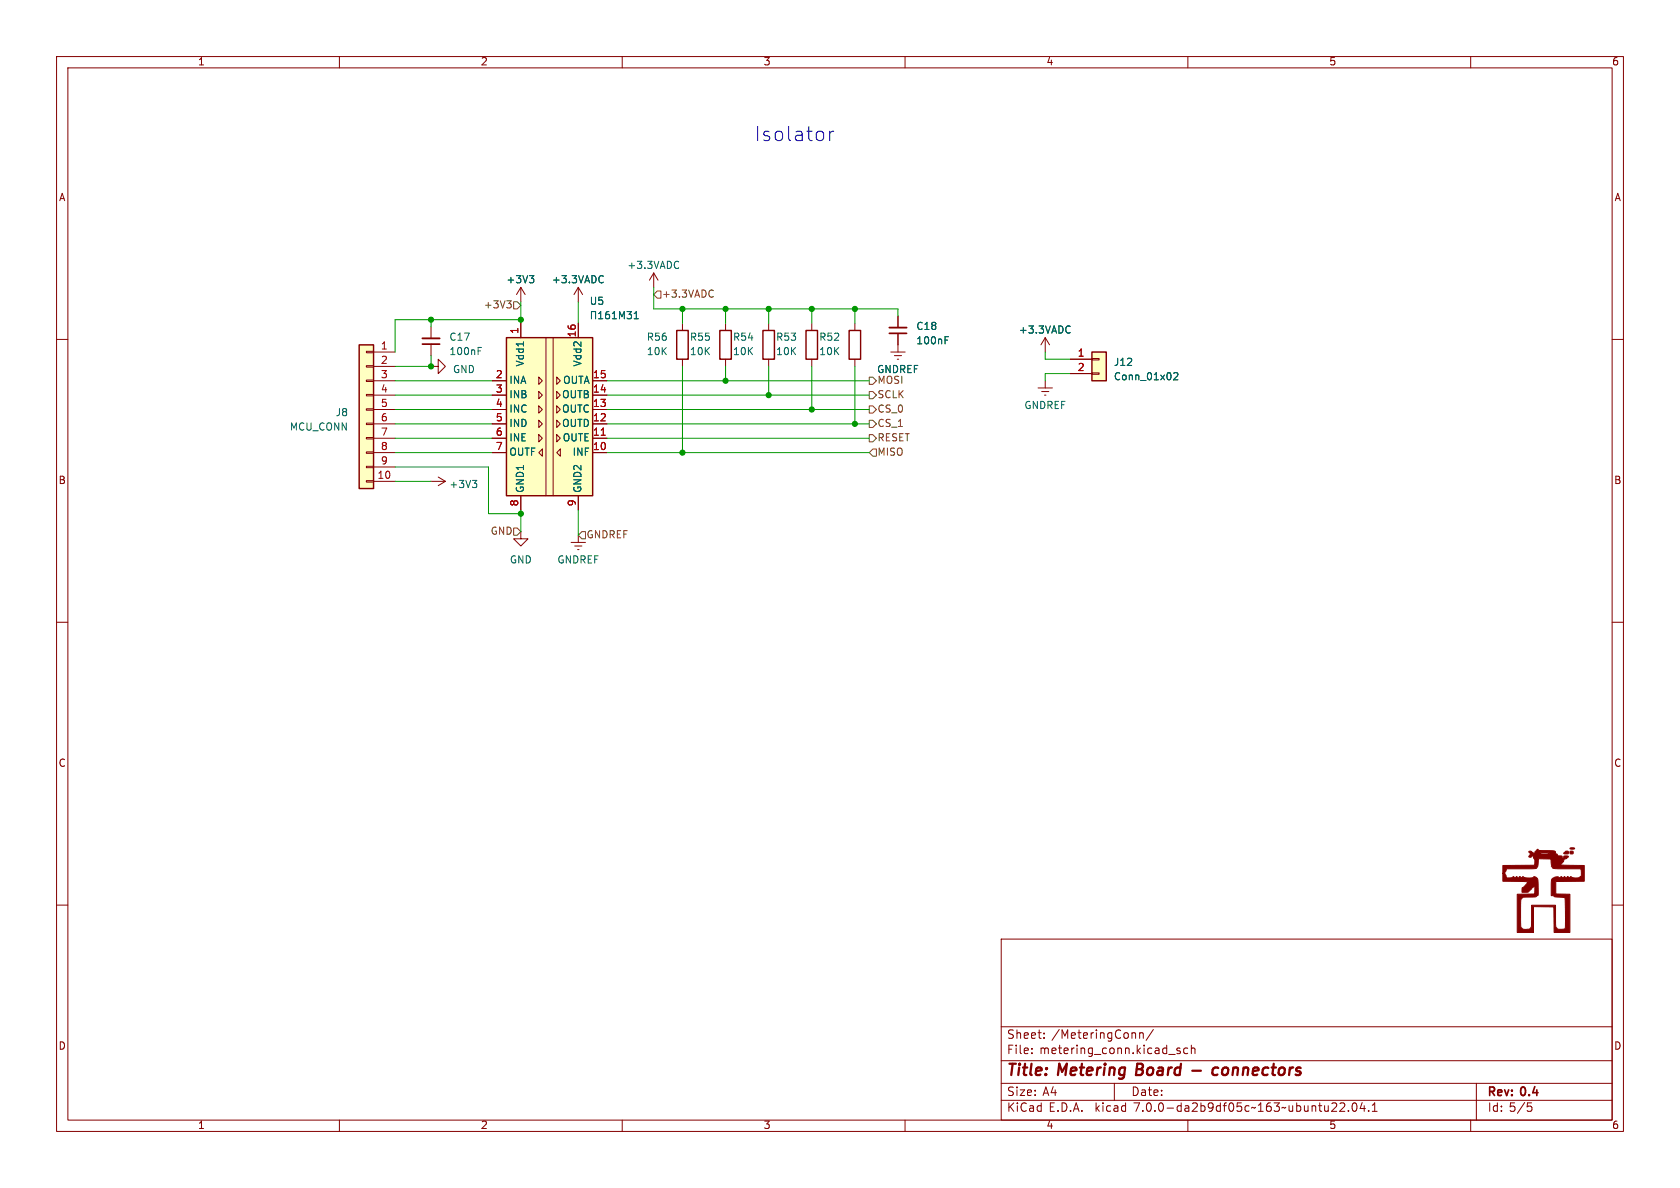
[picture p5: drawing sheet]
<svg xmlns="http://www.w3.org/2000/svg" width="297mm" height="210mm" viewBox="0 0 297 210" stroke-linecap="round" stroke-linejoin="round" font-family="sans-serif">
<g fill="none" stroke="#840000" stroke-width=".18">
<path d="M10 10h277v190h-277zM12 12h273v186h-273zM60 10v2M110 10v2M160 10v2M210 10v2M260 10v2M10 60h2M76.2 57.8v2M92.1 50.8l-.8 1.3M92.1 50.8v2.5M92.1 57.2v2.5"/>
<path d="M92.1 50.8l.7 1.3M96.5 59.7v27.9M97.8 59.7v27.9M102.2 50.8v2.5M102.2 57.2v2.5M102.2 50.8l-.7 1.3M102.2 50.8l.8 1.3M115.6 48.3l-.8 1.2M115.6 48.3v2.5M115.6 48.3l.7 1.2M120.6 57.2v1.2M128.3 57.2v1.2"/>
<path d="M135.9 57.2v1.2M143.5 57.2v1.2M151.1 57.2v1.2M158.7 55.9v2M158.7 58.9v3.3M184.8 59.7l-.8 1.3M184.8 59.7v2.5M184.8 59.7l.7 1.3M285 60h2M64.8 79.9h1.2v.2h-1.2zM64.8 77.3h1.2v.3h-1.2zM64.8 74.8h1.2v.3h-1.2z"/>
<path d="M64.8 72.3h1.2v.2h-1.2zM64.8 69.7h1.2v.3h-1.2zM64.8 67.2h1.2v.2h-1.2zM64.8 64.6h1.2v.3h-1.2zM64.8 62.1h1.2v.3h-1.2zM66 62.2h3.8M66 64.8h3.8M66 67.3h3.8M66 69.9h3.8M66 72.4h3.8M66 74.9h3.8M66 77.5h3.8"/>
<path d="M76.2 64.8h1.3v-1.3l1.2 1.3-1.2 1.2v-1.2M76.2 60.8v2.1M87 67.3h2.5M87 69.9h2.5M87 72.4h2.5M87 74.9h2.5M87 77.5h2.5M95.2 66.7l.7 .6-.7 .6zM95.2 76.8l.7 .7-.7 .6zM95.2 74.3l.7 .6-.7 .7zM95.2 71.8l.7 .6-.7 .6zM95.2 69.2l.7 .7-.7 .6z"/>
<path d="M98.4 66.7l.7 .6-.7 .6zM98.4 76.8l.7 .7-.7 .6zM98.4 74.3l.7 .6-.7 .7zM98.4 71.8l.7 .6-.7 .6zM98.4 69.2l.7 .7-.7 .6zM104.8 67.3h2.5M104.8 69.9h2.5M104.8 72.4h2.5M104.8 74.9h2.5M104.8 77.5h2.5M120.6 63.5v1.3M128.3 63.5v1.3"/>
<path d="M135.9 63.5v1.3M143.5 63.5v1.3M151.1 63.5v1.3M157.5 62.2h2.5M158.1 62.9h1.3M158.6 63.5h.3M183.5 68.6h2.6M184.1 69.2h1.3M184.7 69.9h.2M184.8 67.3v1.3M189.2 63.5h3.8M189.2 66h3.8"/>
<path d="M193 65.9h1.3v.3h-1.3zM193 63.4h1.3v.2h-1.3zM64.8 85h1.2v.2h-1.2zM64.8 82.4h1.2v.3h-1.2zM66 85.1h3.8M66 80h3.8M66 82.6h3.8M76.2 85.1h2.5M77.5 84.3l1.2 .8M78.7 85.1l-1.2 .8M87 80h2.5M92.1 94v1.3h1.2l-1.2 1.2-1.3-1.2h1.3"/>
<path d="M92.1 87.6v2.6M95.2 80l.7-.6v1.2zM98.4 80l.7-.6v1.2zM101 95.9h2.5M101.6 96.5h1.3M102.1 97.2h.3M102.2 87.6v2.6M102.2 94.6v1.3M104.8 80h2.5M10 110h2M285 110h2M10 160h2"/>
<path d="M285 160h2M177 166h108v32h-108zM60 198v2M110 198v2M160 198v2M177 194.5h108M177 191.5h108M177 187.5h108M177 181.5h108M182.4 186.1v.2M182.4 185.3v.2M184.6 183.4v.2"/>
<path d="M184.6 182.6v.2M197 191.5v3M201.5 182.6v1M201.5 182.7l.2-.1h.3l.1 1M203.9 182l-1.3 1.9M208 185.5l.7 .5-.2 .3-.5-.1M208.6 185.3h-.3l-.3 .2M210 185.3h-.5l-.2 .2v.5l.1 .2h.6M210 198v2M210.6 185.4l.2-.1h.4l.1 1M210.6 184.8v1.5M236.9 195.1l.6-.1 .2 .1v.3l-.9 1.1h.9"/>
<path d="M238.4 196.3v.2M239.2 195h.2a.81 .81 0 0 1 .6 .6 .81 .81 0 0 1-.3 .8l-.2 .1a.81 .81 0 0 1-.6-.7 .81 .81 0 0 1 .3-.8zM240.8 194.9l-.3 1.1h.9M241.2 195.5v1M242 196.3v.2M242.6 196.5h.9M242.6 195.4l.4-.4v1.5M260 198v2M261 191.5v6.5M270.2 195.5h.3l.3 .3-.1 .6-.5 .1"/>
</g>
<path d="M210.8 189.3h1.5M215.4 188.8a.66 .66 0 0 0-1 .3l-.1 .6 .2 .2 .1 .1 .6-.1" fill="none" stroke="#840000" stroke-width=".4"/>
<path d="M89.5 59.7h15.3v27.9h-15.3zM119.6 58.4h2.1v5.1h-2.1zM127.3 58.4h2v5.1h-2zM134.9 58.4h2v5.1h-2zM142.5 58.4h2v5.1h-2zM150.1 58.4h2v5.1h-2zM63.5 61h2.5v25.4h-2.5zM193 62.2h2.6v5.1h-2.6z" fill="none" stroke="#840000" stroke-width=".25"/>
<g fill="none" stroke="#006464" stroke-width=".18">
<path d="M93.6 48.7h.8l-.5 .5M94.1 49.2l.3 .3v.3l-.3 .2M104.6 56.3v-1.2h.7v1.2M105.8 56.3h.8M105.8 55.4l.4-.3v1.2M106.4 48.7l.2 .1M106.6 49.9l-.2 .1M107.6 55.1h-.3a.85 .85 0 0 0 0 1.2l.4-.1 .1-.4-.3-.2h-.3l-.2 .2M108.3 56.3h.7M108.3 55.4l.3-.3v1.2M109.5 56.3v-1.2l.4 .9 .5-.9v1.2M110.9 55.1h.7l-.4 .5 .4 .1v.5l-.2 .1-.5-.1"/>
<path d="M112.1 56.3h.7M112.1 55.4l.4-.3v1.2M119.7 46.2l.3 .1M120 47.3l-.3 .2M167.1 59.5h.6M189 57.6l.2 .1M189.2 58.8l-.2 .1M84.5 61.4h.6M92.5 60.4v.8M207.5 66l.5-.1 .2 .3-.8 .9h.8M83.5 84.9h.8l-.4 .5M84 85.4l.3 .2v.3l-.3 .3"/>
</g>
<path d="M74.7 59.8h3M157.2 57.9h3.1" fill="none" stroke="#840000" stroke-width=".33"/>
<path d="M157.2 58.9h3.1M74.7 60.8h3" fill="none" stroke="#840000" stroke-width=".3"/>
<g fill="#ffffc2" stroke="#ffffc2" stroke-width=".18">
<path d="M63.5 61h2.5v25.4h-2.5z"/>
<path d="M89.5 59.7h15.3v27.9h-15.3z"/>
<path d="M193 62.2h2.6v5.1h-2.6z"/>
</g>
<path d="M106.3 76.9h.7" fill="none" stroke="#a90000" stroke-width=".18"/>
<g fill="#840000" stroke="#840000" stroke-width=".18">
<path d="M277.6 149.9h.6l.2 .1-.7 .1h-.1z"/>
<path d="M276.5 150.7a.52 .52 0 0 1 .8-.2l-.1 .4h-.6l-.2-.1z"/>
<path d="M265.7 153h5.6v-1.1l-.2-.5-.2-.1-.1 .1a.31 .31 0 0 1-.5 0 .47 .47 0 0 0 .2-.4 .47 .47 0 0 0-.2-.4 .79 .79 0 0 1 .9 .4l.1-.2 1.6 .2 1-.1a2.66 2.66 0 0 0-1.7-.1h-.9l.1-.3 .5-.4 .3 .2 2.6 .1 .6 .8 .7 .1 .2 .5 .2-.5 .8 .1-.3 .4a.64 .64 0 0 0-.7 .6l-.4 .4 4.2 .2v2.8h-5.1v2.2l2.5 .1v6.7h-2.8v-4.5h-3.6v4.5h-2.9v-6.7l3.1-.1v-1.3h-.2l-.6 .7a.85 .85 0 0 1-.8 .3h-.6v-.6l.8-.8 .1-.2 .2-.1v-.1l-4.5-.1v-1.4h.3l.2 .3 .1 .5h.8l.4-.3 .3 .3 .3-.3 .3 .3 .3-.3 .2 .3 .3-.3a2.28 2.28 0 0 0 2.1 .1 .84 .84 0 0 1 .6 1v2.2l-.3 .3-.6 .1a3.3 3.3 0 0 0-1.9 .1l-.2 .2-.1 .5 .1 4.4a1.13 1.13 0 0 0 1.8 .1l.1-3.9h4.2v3.1a.92 .92 0 0 0 .2 1 .92 .92 0 0 0 1 .2l.4-.1a26.2 26.2 0 0 0 .1-5.4l-.7-.2a1.7 1.7 0 0 1-1.5-.3h-.3v-2.3a.92 .92 0 0 1 1.5-.8l.3-.3 .3 .3 .4-.2 .2 .2 .3-.3 .1 .3 .5-.2a1.21 1.21 0 0 0 1.8-.2l-.1-1.2h-4.1l-.9-.2-.3-.7v-.9h-2.2l-.2 1.4a.58 .58 0 0 1-.7 .4h-4.8l-.3 .8h-.3z"/>
<circle cx="277.8" cy="150.7" r=".31"/>
</g>
<g fill="none" stroke="#725600" stroke-width=".18">
<path d="M89.6 53.2h.8l-.5 .5M90.1 53.7l.3 .2v.3l-.3 .2M90.8 53.3h.6l.7 .7-.7 .6h-.6zM116.2 51.4h.6v1.3h-.6l-.6-.6zM125.9 51.3l.2 .1M126.1 52.4l-.2 .1M153.7 74.3h.6l.6 .6-.6 .7h-.6zM153.7 66.7h.6l.6 .6-.6 .6h-.6zM153.7 69.2h.6l.6 .7-.6 .6h-.6zM153.7 71.8h.6l.6 .6-.6 .6h-.6zM153.7 76.8h.6l.6 .7-.6 .6h-.6zM154.3 79.4h.6v1.2h-.6l-.6-.6z"/>
<path d="M90.8 93.3h.6l.7 .7-.7 .6h-.6zM102.9 94h.6v1.3h-.6l-.7-.7z"/>
</g>
<path d="M146.7 23.2v1.7M147.4 23.2a.64 .64 0 0 0-.7 .5" fill="none" stroke="#0000c2" stroke-width=".18"/>
<g fill="none" stroke="#009600" stroke-width=".18">
<path d="M76.2 56.5v1.3M92.1 53.3v3.9M92.1 56.5h-22.3v5.7M102.2 53.3v3.9M115.6 50.8v3.8h43.1v1.3M120.6 54.6v2.6M128.3 54.6v2.6M135.9 54.6v2.6M143.5 54.6v2.6M151.1 54.6v2.6M69.8 67.3h17.2M69.8 69.9h17.2"/>
<path d="M69.8 72.4h17.2M69.8 74.9h17.2M69.8 77.5h17.2M76.2 62.9v1.9h-6.4M107.3 67.3h46.4M107.3 69.9h46.4M107.3 72.4h46.4M107.3 74.9h46.4M107.3 77.5h46.4M120.6 64.8v15.2M128.3 64.8v2.5M135.9 64.8v5.1"/>
<path d="M143.5 64.8v7.6M151.1 64.8v10.1M184.8 62.2v1.3h4.4M189.2 66h-4.4v1.3M69.8 80h17.2M69.8 82.6h16.6v8.2h5.7M69.8 85.1h6.4M92.1 90.2v3.8M102.2 90.2v4.4M107.3 80h46.4"/>
</g>
<g fill="#009600" stroke="#009600" stroke-width=".18">
<circle cx="135.9" cy="54.6" r=".46"/>
<circle cx="143.5" cy="54.6" r=".46"/>
<circle cx="128.3" cy="67.3" r=".46"/>
<circle cx="120.6" cy="80" r=".46"/>
<circle cx="120.6" cy="54.6" r=".46"/>
<circle cx="128.3" cy="54.6" r=".46"/>
<circle cx="92.1" cy="90.8" r=".46"/>
<circle cx="76.2" cy="56.5" r=".46"/>
<circle cx="76.2" cy="64.8" r=".46"/>
<circle cx="92.1" cy="56.5" r=".46"/>
<circle cx="143.5" cy="72.4" r=".46"/>
<circle cx="135.9" cy="69.9" r=".46"/>
<circle cx="151.1" cy="74.9" r=".46"/>
<circle cx="151.1" cy="54.6" r=".46"/>
</g>
<text font-size="3.5" fill="#0000c2" x="133.3" y="25.4">Isolator</text>
<g font-size="2.8" fill="#840000">
<text x="178" y="190.8">Title:</text>
<text x="187.1" y="190.8">Metering</text>
<text x="201.5" y="190.8">Board</text>
<text x="216.3" y="190.8">connectors</text>
</g>
<g font-size="2.1" fill="#840000">
<text x="178" y="183.9">Sheet:</text>
<text x="185.9" y="183.9">/MeteringConn/</text>
<text x="178" y="186.6">File:</text>
<text x="183.8" y="186.6">metering_conn.kicad_sch</text>
<text x="178" y="196.8">KiCad</text>
<text x="178" y="194">Size:</text>
<text x="184.3" y="194">A4</text>
<text x="185.4" y="196.8">E.D.A.</text>
<text x="193.7" y="196.8">kicad</text>
<text x="200" y="194">Date:</text>
<text x="200.6" y="196.8">7.0.0-da2b9df05c~163~ubuntu22.04.1</text>
<text x="263" y="194.2">Rev:</text>
<text x="263" y="196.8">Id: 5/5</text>
<text x="269" y="194.2">0.4</text>
</g>
<g font-size="1.8" fill="#840000">
<text x="35" y="11.8">1</text>
<text x="85" y="11.8">2</text>
<text x="135" y="11.8">3</text>
<text x="185" y="11.8">4</text>
<text x="235" y="11.8">5</text>
<text x="285" y="11.8">6</text>
<text x="10.4" y="35.8">A</text>
<text x="285.4" y="35.8">A</text>
<text x="10.3" y="85.8">B</text>
<text x="285.3" y="85.8">B</text>
<text x="10.3" y="135.8">C</text>
<text x="285.3" y="135.8">C</text>
<text x="10.3" y="185.8">D</text>
<text x="285.3" y="185.8">D</text>
<text x="35" y="199.8">1</text>
<text x="85" y="199.8">2</text>
<text x="135" y="199.8">3</text>
<text x="185" y="199.8">4</text>
<text x="235" y="199.8">5</text>
<text x="285" y="199.8">6</text>
</g>
<g font-size="1.8" fill="#006464">
<text x="110.8" y="47.8">+3.3VADC</text>
<text x="89.5" y="50.4">+3V3</text>
<text x="97.5" y="50.4">+3.3VADC</text>
<text x="104.2" y="54.2">U5</text>
<text x="161.9" y="58.6">C18</text>
<text x="180.1" y="59.2">+3.3VADC</text>
<text x="79.4" y="60.5">C17</text>
<text x="79.4" y="63">100nF</text>
<text x="92.9" y="64.9" transform="rotate(-90 92.9 64.9)">Vdd1</text>
<text x="103.1" y="64.9" transform="rotate(-90 103.1 64.9)">Vdd2</text>
<text x="114.3" y="60.5">R56</text>
<text x="114.3" y="63.1">10K</text>
<text x="121.9" y="60.5">R55</text>
<text x="121.9" y="63.1">10K</text>
<text x="129.5" y="60.5">R54</text>
<text x="129.5" y="63.1">10K</text>
<text x="137.1" y="60.5">R53</text>
<text x="137.1" y="63.1">10K</text>
<text x="144.8" y="60.5">R52</text>
<text x="144.8" y="63.1">10K</text>
<text x="161.9" y="61.1">100nF</text>
<text x="196.9" y="65">J12</text>
<text x="80" y="66.2">GND</text>
<text x="90" y="68.1">INA</text>
<text x="90" y="70.7">INB</text>
<text x="99.2" y="70.7">OUTB</text>
<text x="99.4" y="68.1">OUTA</text>
<text x="155" y="66.2">GNDREF</text>
<text x="196.9" y="67.5">Conn_01x02</text>
<text x="51.2" y="76.4">MCU_CONN</text>
<text x="59.3" y="73.9">J8</text>
<text x="90" y="73.2">INC</text>
<text x="90" y="75.8">IND</text>
<text x="99.2" y="75.8">OUTD</text>
<text x="99.2" y="73.2">OUTC</text>
<text x="181" y="72.6">GNDREF</text>
<text x="90" y="78.3">INE</text>
<text x="90" y="80.8">OUTF</text>
<text x="99.4" y="78.3">OUTE</text>
<text x="101.1" y="80.8">INF</text>
<text x="79.4" y="86.6">+3V3</text>
<text x="92.9" y="87.1" transform="rotate(-90 92.9 87.1)">GND1</text>
<text x="103.1" y="87.1" transform="rotate(-90 103.1 87.1)">GND2</text>
<text x="90.1" y="99.9">GND</text>
<text x="98.5" y="99.9">GNDREF</text>
</g>
<g font-size="1.8" fill="#725600">
<text x="117" y="52.9">+3.3VADC</text>
<text x="85.4" y="54.8">+3V3</text>
<text x="155.1" y="68.1">MOSI</text>
<text x="155.1" y="70.7">SCLK</text>
<text x="155.1" y="75.8">CS_1</text>
<text x="155.1" y="73.2">CS_0</text>
<text x="155.1" y="80.8">MISO</text>
<text x="155.1" y="78.3">RESET</text>
<text x="86.6" y="94.8">GND</text>
<text x="103.7" y="95.4">GNDREF</text>
</g>
<g font-size="1.8" fill="#a90000">
<text x="91.8" y="59.1" transform="rotate(-90 91.8 59.1)">1</text>
<text x="102" y="59.7" transform="rotate(-90 102 59.7)">16</text>
<text x="67.3" y="62">1</text>
<text x="67.3" y="64.5">2</text>
<text x="190.5" y="63.2">1</text>
<text x="190.5" y="65.8">2</text>
<text x="67.3" y="67.1">3</text>
<text x="67.3" y="69.6">4</text>
<text x="87.6" y="67.1">2</text>
<text x="87.6" y="69.6">3</text>
<text x="104.8" y="69.6">14</text>
<text x="104.8" y="67.1">15</text>
<text x="67.3" y="72.1">5</text>
<text x="67.3" y="74.7">6</text>
<text x="67.3" y="77.2">7</text>
<text x="87.6" y="72.1">4</text>
<text x="87.6" y="74.7">5</text>
<text x="87.6" y="77.2">6</text>
<text x="104.8" y="77.2">11</text>
<text x="104.8" y="74.7">12</text>
<text x="104.8" y="72.1">13</text>
<text x="67.3" y="79.8">8</text>
<text x="67.3" y="82.3">9</text>
<text x="87.6" y="79.8">7</text>
<text x="104.8" y="79.8">10</text>
<text x="66.7" y="84.8">10</text>
<text x="91.8" y="89.6" transform="rotate(-90 91.8 89.6)">8</text>
<text x="102" y="89.6" transform="rotate(-90 102 89.6)">9</text>
</g>
</svg>
